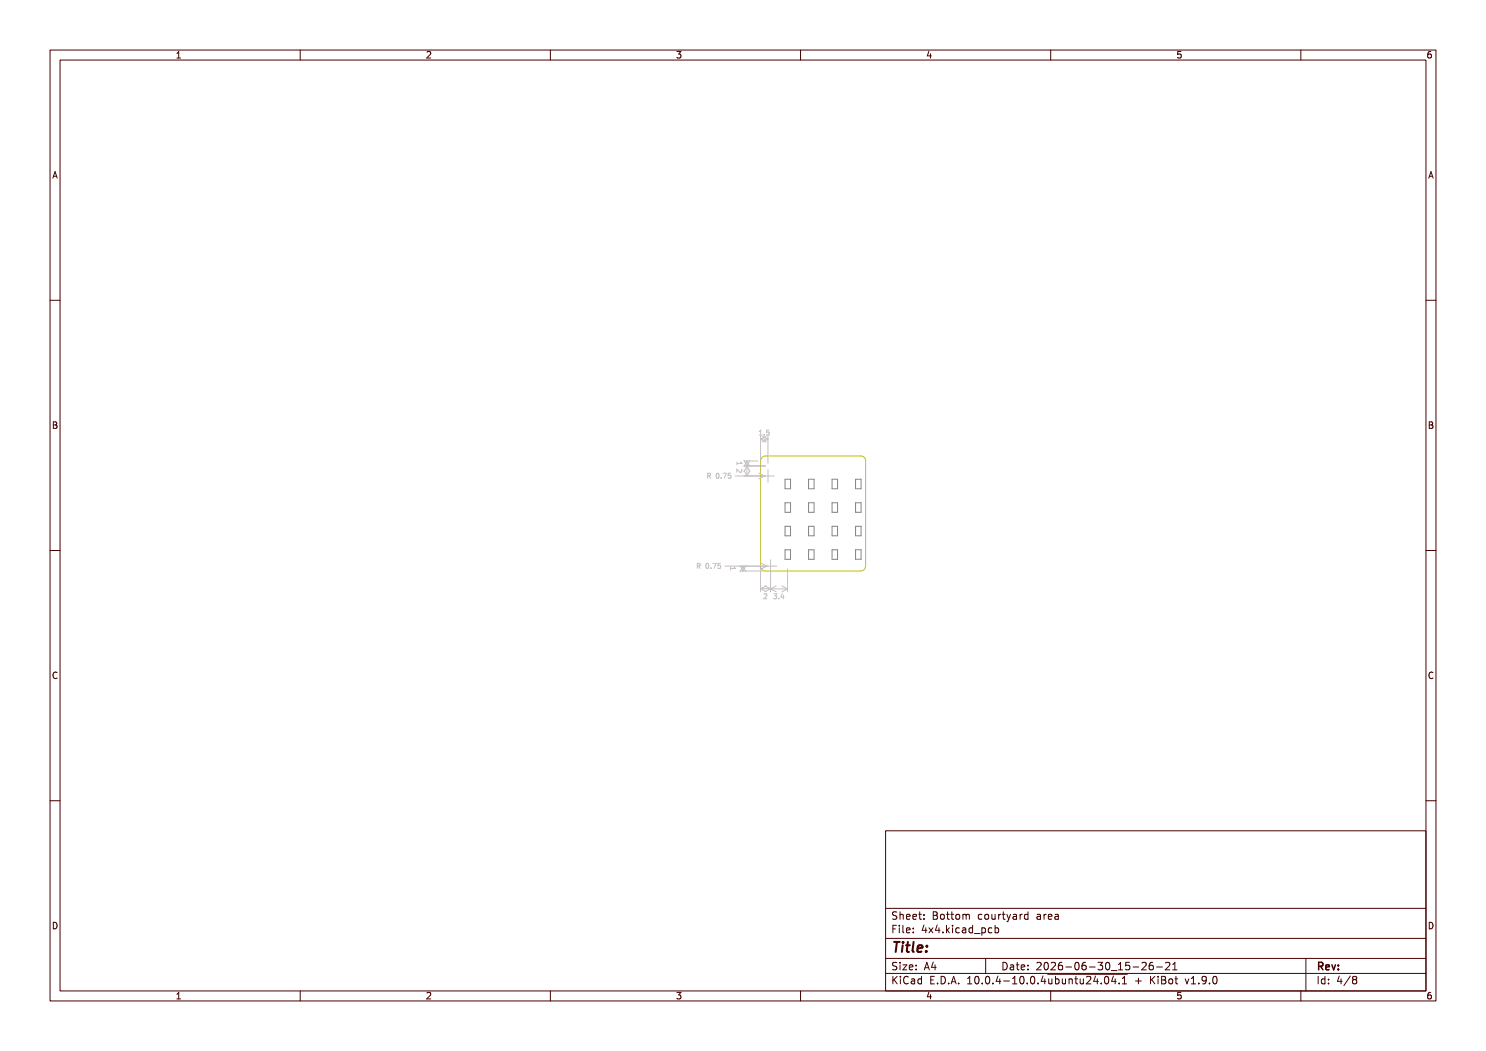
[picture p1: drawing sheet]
<svg xmlns="http://www.w3.org/2000/svg" width="297mm" height="210mm" viewBox="0 0 297 210" stroke-linecap="round" stroke-linejoin="round" font-family="sans-serif">
<g fill="none" stroke="#848484" stroke-width=".2">
<path d="M156.9 95.8h1.1v1.9h-1.1zM161.6 95.8h1.1v1.9h-1.1zM166.3 95.8h1.1v1.9h-1.1zM171 95.8h1.1v1.9h-1.1zM156.9 100.5h1.1v1.9h-1.1zM156.9 105.2h1.1v1.9h-1.1zM156.9 109.9h1.1v1.9h-1.1zM161.6 100.5h1.1v1.9h-1.1zM161.6 105.2h1.1v1.9h-1.1zM161.6 109.9h1.1v1.9h-1.1zM166.3 100.5h1.1v1.9h-1.1zM166.3 105.2h1.1v1.9h-1.1z"/>
<path d="M166.3 109.9h1.1v1.9h-1.1zM171 100.5h1.1v1.9h-1.1zM171 105.2h1.1v1.9h-1.1zM171 109.9h1.1v1.9h-1.1z"/>
</g>
<path d="M152.3 91.4l.7-.3h19a1 1 0 0 1 1 1v21a1 1 0 0 1-1 1h-19a1 1 0 0 1-1-1v-21z" fill="none" stroke="#c2c200" stroke-width=".2"/>
<g fill="none" stroke="#c2c2c2" stroke-width=".2">
<path d="M141.4 95.1l.5-.1 .1-.3-.6-.1v1M141.7 95.1l.3 .5M143.2 94.7l.2-.1a.49 .49 0 0 1 .3 .5 .49 .49 0 0 1-.4 .4l-.2-.3zM144.1 95.5v.1M144.5 94.6h.7l-.4 1M146 94.6h-.4l-.1 .4h.5v.5h-.5M146.9 95.1h7.9M147.3 92.3v.6M148 92.3l.3 .3h-1M148.2 93.8l.1 .4-.3 .2-.7-.7v.7M148.7 93.1h4.3M148.7 92.1h2.8"/>
<path d="M148.7 92l1.2 2.2M148.7 94l.6 1.1M149.3 92.1v3M149.3 92.1l-.6 1.1M149.3 92.1l.6 1.1M149.9 92l-1.2 2.2M149.9 94l-.6 1.1M151.6 94.5l1.2 .6-1.2 .6M151.7 86.9h.6M151.7 86.2l.3-.3v1M152 87.2v4.4M152 87.8h1.5"/>
<path d="M152 87.8l1.1 .5M152.4 87.2l1.1 .6M152.7 86.9h.1M153.1 87.2l-1.1 .6M153.5 87.2v5.4M153.5 87.8l-1.1 .5M153.5 93.8v2.6M153.7 85.9h-.5v.5h.4l.1 .5h-.5M139.4 113.1h.4l.1-.4-.5-.1v1M139.6 113.1l.3 .5M141.2 112.7l.1-.1a.49 .49 0 0 1 .4 .5 .49 .49 0 0 1-.5 .4l-.1-.3zM142.1 113.5v.1"/>
<path d="M142.5 112.6h.6l-.4 1M144 112.6h-.5v.5l.4-.1 .1 .5h-.5M144.9 113.1h10.4M146 113.3v.6M146.7 113.3l.3 .3h-1M147.9 114.1h4.6M147.9 113l.6 1.1M148.5 113.1v1M148.5 113.1l-.6 1.2M148.5 113.1l.6 1.2M149.1 113l-.6 1.1M152 113.6v4.6"/>
<path d="M152 117.6l5.4 .1M152 117.6l1.1 .6M152.1 112.5l1.2 .6-1.2 .6M152.7 118.7l.4-.1 .2 .3-.6 .7h.6M152.9 117.1l1.1 .5M153.1 117.1l-1.1 .5M154 111.9v6.4M154 117.6l-1.1 .6M154 117.7l1.1 .6M154.6 118.7h.6l-.3 .3 .3 .1v.5h-.6M155.1 117.1l-1.1 .6M155.7 119.6v.1"/>
<path d="M156.3 117.1l1.1 .6M156.3 118.6l-.2 .7h.6M156.6 119v.7M157.4 113.6v4.7M157.4 117.7l-1.1 .6"/>
</g>
<g fill="none" stroke="#480000" stroke-width=".2">
<path d="M10 10h277v190h-277zM12 12h273v186h-273zM35.3 11.6h.8M35.3 10.7l.4-.4v1.3M60 10v2M85.3 10.4l.5-.1 .3 .4-.8 .9h.8M110 10v2M135.3 10.3h.8l-.4 .5 .3 .1v.6l-.2 .1-.5-.1M160 10v2M185.7 10.2l-.4 1h.9M186 10.7v.9M210 10v2"/>
<path d="M236 10.3h-.6l-.1 .6 .2-.1 .5 .1 .1 .1-.1 .5-.2 .1-.5-.1M260 10v2M286 10.3l-.4 .1-.2 .2-.1 .7 .3 .3 .4-.1 .1-.5-.1-.1-.4-.1-.3 .2M10.6 35.6l.4-1.3 .4 1.3M10.7 35.2h.6M285.6 35.6l.4-1.3 .4 1.3M285.7 35.2h.6M10 60h2M285 60h2M10.7 84.3h.4l.2 .2-.2 .4 .2 .1 .1 .3-.2 .3h-.5zM10.7 84.9h.4M285.7 84.3h.4l.2 .2-.2 .4 .2 .1 .1 .3-.2 .3h-.5z"/>
<path d="M285.7 84.9h.4M10 110h2M285 110h2M11.4 134.4a.62 .62 0 0 0-.9 .5 .62 .62 0 0 0 .7 .7l.2-.1M286.4 134.4a.62 .62 0 0 0-.9 .5 .62 .62 0 0 0 .7 .7l.2-.1M10 160h2M285 160h2M177 166h108v32h-108zM10.7 184.3a.66 .66 0 0 1 .7 .6 .66 .66 0 0 1-.7 .7zM35.3 198.7l.4-.4v1.3M35.3 199.6h.8M60 198v2"/>
<path d="M85.3 198.4l.5-.1 .3 .4-.8 .9h.8M110 198v2M135.3 198.3h.8l-.4 .5 .3 .1v.6l-.2 .1-.5-.1M160 198v2M177 194.5h108M177 191.5h108M177 187.5h108M177 181.5h108M178.5 195.1v1.5M178.5 185.6h.5M178.7 195.7l.6 .9M179.2 184.9h-.7v1.5"/>
<path d="M179.2 192.4l-.5-.1-.2 .1v.5l.6 .3 .1 .3-.2 .3-.6-.1M179.2 182.3l-.5-.1-.2 .1v.5l.6 .3 .1 .3-.2 .3-.6-.1M179.3 195.1l-.8 .9M179.7 184.9v.1M179.7 185.4v1M179.9 182.2v1.5M179.9 192.3v.1M179.9 192.8v1M179.9 182.8l.2-.1 .4 .1v.9M180 195.1v.1M180 195.6v1M180.5 192.8h.7l-.7 1h.7"/>
<path d="M180.5 184.9v1.3l.2 .2M181.2 185.9l.7-.2-.1-.2-.4-.1-.2 .2v.7h.6M181.2 183.2l.7-.1-.1-.3-.4-.1-.2 .2v.7h.6M181.5 195.2a.71 .71 0 0 0-1 .5 .71 .71 0 0 0 .7 .9l.3-.1M181.7 193.3l.8-.1-.1-.3-.4-.1-.3 .2 .1 .7h.6M182.2 195.7h.5l.1 .9M182.5 183.2l.7-.1-.1-.3-.4-.1-.2 .2v.7h.6M182.5 186.3v.1M182.5 185.5v.1M182.8 196h-.5l-.2 .2 .2 .4 .5-.1M183.1 193.7v.1M183.1 192.9v.1"/>
<path d="M183.6 182.7h.6M183.8 182.2v1.3l.4 .2M184.2 195.7l-.5-.1-.2 .3 .1 .6h.6M184.2 195.1v1.5M184.7 184.8l-.4 1.1h.9M184.7 183.6v.1M184.7 182.8v.1M184.7 193.8l.5-1.5 .5 1.5M184.9 193.4h.7M185 185.4v1M185.7 198.2l-.4 1h.9M185.7 185.4l.8 1"/>
<path d="M186 198.7v.9M186 195.8h.5M186.5 185.4l-.8 1M186.5 182.2l.7 .1 .1 .3-.3 .3a.4 .4 0 0 1 .4 .4 .4 .4 0 0 1-.3 .4h-.6zM186.5 192.2l-.3 1.1h.9M186.5 182.9h.5M186.7 195.1h-.7v1.5h.7M186.9 192.8v1M187.3 184.8l-.3 1.1h.9M187.4 196.5v.1M187.7 185.4v1M188 182.8l.2-.1 .5 .1v.6l-.1 .2-.4 .1-.2-.1z"/>
<path d="M188.1 195.1a.76 .76 0 0 1 .9 .7 .76 .76 0 0 1-.9 .8zM188.5 186.3v.1M189.2 184.9v1.5M189.2 182.7h.5M189.3 185.8l.4 .6M189.4 182.2v1.3l.3 .2M189.6 196.5v.1M189.7 185.4l-.5 .6M190 182.7h.6M190.1 196.6l.5-1.5 .5 1.5M190.2 196.2h.8M190.2 182.2v1.3l.4 .2"/>
<path d="M190.4 184.9v.1M190.4 185.4v1M191.1 182.8l.2-.1 .4 .1 .1 .6-.1 .2-.4 .1-.2-.1zM191.6 196.5v.1M191.7 185.5l-.4-.1-.3 .3 .2 .6h.5M192.4 185.5h.6v.9M192.5 182.8l.4-.1 .2 .2M192.5 182.7v1M193 185.7l-.5 .1-.2 .2 .2 .4 .5-.1M193.1 182.9l.2-.2 .4 .1v.9M193.1 182.9v.8M193.4 196.6h.8"/>
<path d="M193.4 195.5l.4-.4v1.5M194.4 185.5l-.4-.1-.3 .3 .1 .6h.6M194.4 184.9v1.5M194.7 186.5h1.2M195 195.2l.2-.1a.8 .8 0 0 1 .5 .7 .8 .8 0 0 1-.5 .8l-.2-.1-.2-.5zM196.2 185.5l.5-.1 .3 .3-.2 .6h-.6M196.2 185.4v1.5M196.2 182.8l-.4-.1-.3 .3 .2 .6h.5M196.3 196.5v.1M197 182.8l.3-.1 .3 .3v.4l-.3 .3-.3-.1-.2-.2zM197 191.5v3M197.1 195.2l.2-.1a.8 .8 0 0 1 .5 .7 .8 .8 0 0 1-.5 .8l-.2-.1-.1-.5z"/>
<path d="M198.2 182.7l.1 .9 .4 .1 .2-.1M198.2 185.5l-.4-.1-.3 .3 .2 .6h.5M198.5 196.5v.1M198.9 185.5l.4-.1 .3 .3-.1 .6h-.6M198.9 182.7v1M198.9 184.9v1.5M199.5 195l-.4 1.1h.9M199.6 182.7v1M199.8 195.6v1M200 182.7l-.4 .3M200.3 182.7h.6M200.5 192.3a.76 .76 0 0 1 .8 .7 .76 .76 0 0 1-.8 .8z"/>
<path d="M200.5 182.2v1.3l.4 .2M200.6 196h1.1M201.2 182.7l.4 1M201.6 183.7l-.4 .5M202 192.9h.5l.1 .9M202 182.7l-.4 1M202.4 196.6h.8M202.4 195.5l.4-.4v1.5M202.5 182.8h.6l.1 .9M202.6 193.2h-.5l-.2 .2 .2 .4 .5-.1M203.1 192.8h.6M203.2 183.1h-.5l-.2 .2 .2 .4 .5-.1"/>
<path d="M203.3 192.3v1.3l.4 .2M203.9 182.7v1M204 195.2l.2-.1a.8 .8 0 0 1 .5 .7 .8 .8 0 0 1-.5 .8l-.2-.1-.2-.5zM204.1 193.3l.7-.1-.1-.3-.4-.1-.2 .2 .1 .7h.5M204.3 182.7l-.4 .3M205.3 196.5v.1M205.5 193.7v.1M205.5 182.2v1.5M205.5 192.9v.1M205.5 182.8l-.5-.1-.3 .3 .2 .6h.6M206.1 195.2l.2-.1a.8 .8 0 0 1 .5 .7 .8 .8 0 0 1-.5 .8l-.2-.1-.1-.5zM207.2 192.4l.6-.1 .3 .4-.9 1.1h.9"/>
<path d="M207.3 182.8h.6l.1 .9M207.5 196.5v.1M208 183.1h-.5l-.3 .2 .3 .4 .5-.1M208.5 195l-.4 1.1h.9M208.7 182.7v1M208.8 195.6v1M208.9 192.4l.1-.1a.8 .8 0 0 1 .5 .7 .8 .8 0 0 1-.5 .8 1 1 0 0 1-.1-1.4zM209.1 182.7l-.4 .3M209.4 194.7h15.9M209.5 183.2l.7-.1v-.3l-.5-.1-.2 .2 .1 .7h.6M209.6 195.6l.1 .9 .3 .1 .2-.1M210 198v2"/>
<path d="M210.1 192.4l.6-.1 .3 .4-1 1.1h1M210.2 195.6v1M210.9 182.8h.6v.9M211 195.1v1.5M211 195.7l.4-.1 .3 .3-.2 .6h-.5M211.5 183.1h-.5l-.2 .2 .2 .4 .5-.1M212.2 192.3l-.4 .1a1.01 1.01 0 0 0 0 1.4l.5-.1 .1-.5-.3-.3h-.3l-.3 .3M212.3 195.6l.1 .9 .3 .1 .3-.1M213 195.6v1M213 193.2h1.2M213.7 195.7l.2-.1 .3 .1 .1 .9M213.7 195.6v1"/>
<path d="M214.8 195.6h.6M215 192.4l.2-.1a.8 .8 0 0 1 .5 .7 .8 .8 0 0 1-.5 .8l-.2-.1-.2-.5zM215 195.1v1.3l.4 .2M215.9 195.6l.1 .9 .3 .1 .2-.1M216.5 195.6v1M217 192.3l-.5 .1a1.01 1.01 0 0 0 0 1.4l.5-.1 .1-.5-.3-.3h-.3l-.3 .3M217.2 195.2l.5-.1 .3 .4-.9 1.1h.9M217.7 193.2h1.2M219 195l-.4 1.1h.9M219.3 195.6v1M219.5 192.3h.9l-.5 .6 .4 .1v.7l-.2 .1-.6-.1M220.1 196.5v.1"/>
<path d="M221 195.2l.1-.1a.8 .8 0 0 1 .5 .7 .8 .8 0 0 1-.5 .8 1 1 0 0 1-.1-1.4zM221.1 192.4l.2-.1a.8 .8 0 0 1 .5 .7 .8 .8 0 0 1-.5 .8l-.2-.1-.1-.5zM222.1 193.9h1.1M222.5 195l-.3 1.1h.9M222.9 195.6v1M223.5 193.8h.9M223.5 192.7l.5-.4v1.5M223.7 196.5v.1M224.3 196.6h.9M224.3 195.5l.4-.4v1.5M225.7 192.3h-.7v.7l.2-.1h.5l.1 .3-.1 .5-.2 .1-.5-.1M226.5 193.2h1.1"/>
<path d="M227 196h1.1M227.5 195.4v1.2M228.2 192.4l.6-.1 .3 .4-.9 1.1h.9M230 195.1v1.5M230.2 195.7l.6 .9M230.4 192.3l-.4 .1a1.01 1.01 0 0 0 0 1.4l.5-.1v-.5l-.3-.3h-.2l-.3 .3M230.8 195.1l-.8 .9M231.2 193.2h1.1M231.5 195.1v.1M231.5 195.6v1M232.2 195.1l.7 .1 .1 .3-.3 .3a.4 .4 0 0 1 .3 .4 .4 .4 0 0 1-.3 .4h-.5zM232.2 195.8h.5"/>
<path d="M233 192.4l.5-.1 .3 .4-.9 1.1h.9M233.7 195.7l.4-.1 .3 .3v.4l-.3 .3-.4-.1-.1-.2zM234.4 193.8h.8M234.4 192.7l.4-.4v1.5M234.8 195.6h.6M235 195.1v1.3l.4 .2M236 198.3h-.6l-.1 .6 .2-.1 .5 .1 .1 .1-.1 .5-.2 .1-.5-.1M236.9 195.6l.3 1 .4-1M238.1 196.6h.9M238.1 195.5l.4-.4v1.5M239.6 196.5v.1M241.1 195.7l-.3 .3h-.3l-.3-.3 .2-.5 .4-.1 .2 .1a.99 .99 0 0 1-.3 1.4h-.3"/>
<path d="M241.7 196.5v.1M242.5 195.2l.2-.1a.8 .8 0 0 1 .6 .7 .8 .8 0 0 1-.6 .8l-.2-.1-.1-.5zM260 198v2M261 191.5v6.5M263.5 195.1v1.5M264.8 195.7l-.4-.1-.3 .3 .1 .6h.6M264.8 195.1v1.5M265.5 196.5v.1M265.5 195.7v.1M267.7 195l-.4 1.1h.9M268 195.6v1M269.9 195l-1.3 2"/>
<path d="M270.6 195.7l-.3 .3 .1 .5 .2 .1 .4-.1 .2-.2-.1-.4-.2-.2M270.6 195.7l-.3-.3 .3-.3 .4 .1 .2 .2-.3 .3M270.6 195.7h.3M285.7 184.3a.66 .66 0 0 1 .7 .6 .66 .66 0 0 1-.7 .7zM286 198.3l-.4 .1-.2 .2-.1 .8 .3 .2 .4-.1 .1-.5-.1-.1-.4-.1-.3 .2"/>
</g>
<path d="M263.6 193.1l.7-.1 .1-.2-.1-.4-.2-.1h-.5v1.5M263.9 193.1l.5 .7M265 193.3l.7-.2-.1-.2-.4-.1-.2 .2 .1 .7h.5M266.2 192.8l.4 1 .3-1M267.5 193.6v.2M267.5 192.9v.1" fill="none" stroke="#480000" stroke-width=".3"/>
<path d="M178.7 188.2h1.1M179.3 188.2l-.3 2M180.4 188.9l-.1 1.3M180.5 188.2v.2M181.1 188.9h.7M181.5 188.2l-.3 1.7 .1 .2 .4 .1M182.6 188.2l-.2 1.7 .2 .3M183.4 189.5l1-.1-.1-.4h-.7l-.3 .9 .3 .3 .6-.1M185.1 190v.2M185.3 189l-.1 .2" fill="none" stroke="#480000" stroke-width=".4"/>
<text font-size="2.7" fill="#fff" x="178" y="190.3">Title:</text>
<g font-size="2" fill="#fff">
<text x="178" y="183.8">Sheet: Bottom courtyard area</text>
<text x="178" y="186.5">File: 4x4.kicad_pcb</text>
<text x="178" y="193.9">Size: A4</text>
<text x="178" y="196.7">KiCad E.D.A. 10.0.4-10.0.4~{ubuntu24.04.1} + KiBot v1.9.0</text>
<text x="200" y="193.9">Date: 2026-06-30_15-26-21</text>
<text x="263" y="196.7">Id: 4/8</text>
<text x="263" y="193.9">Rev:</text>
</g>
<g font-size="1.7" fill="#fff">
<text x="35" y="11.7">1</text>
<text x="85" y="11.7">2</text>
<text x="135" y="11.7">3</text>
<text x="185" y="11.7">4</text>
<text x="235" y="11.7">5</text>
<text x="285" y="11.7">6</text>
<text x="10.5" y="35.7">A</text>
<text x="285.5" y="35.7">A</text>
<text x="10.5" y="85.6">B</text>
<text x="285.5" y="85.6">B</text>
<text x="10.5" y="135.7">C</text>
<text x="285.5" y="135.7">C</text>
<text x="10.5" y="185.6">D</text>
<text x="285.5" y="185.6">D</text>
<text x="35" y="199.7">1</text>
<text x="85" y="199.7">2</text>
<text x="135" y="199.7">3</text>
<text x="185" y="199.7">4</text>
<text x="235" y="199.7">5</text>
<text x="285" y="199.7">6</text>
</g>
<g font-size="1.3" fill="#fff">
<text x="151.5" y="87">1.5</text>
<text x="141.3" y="95.6">R 0.75</text>
<text x="147.2" y="93.7" transform="rotate(90 147.2 93.7)">2</text>
<text x="147.3" y="92.2" transform="rotate(90 147.3 92.2)">1</text>
<text x="139.3" y="113.6">R 0.75</text>
<text x="146" y="113.2" transform="rotate(90 146 113.2)">1</text>
<text x="152.6" y="119.7">2</text>
<text x="154.5" y="119.7">3.4</text>
</g>
</svg>
